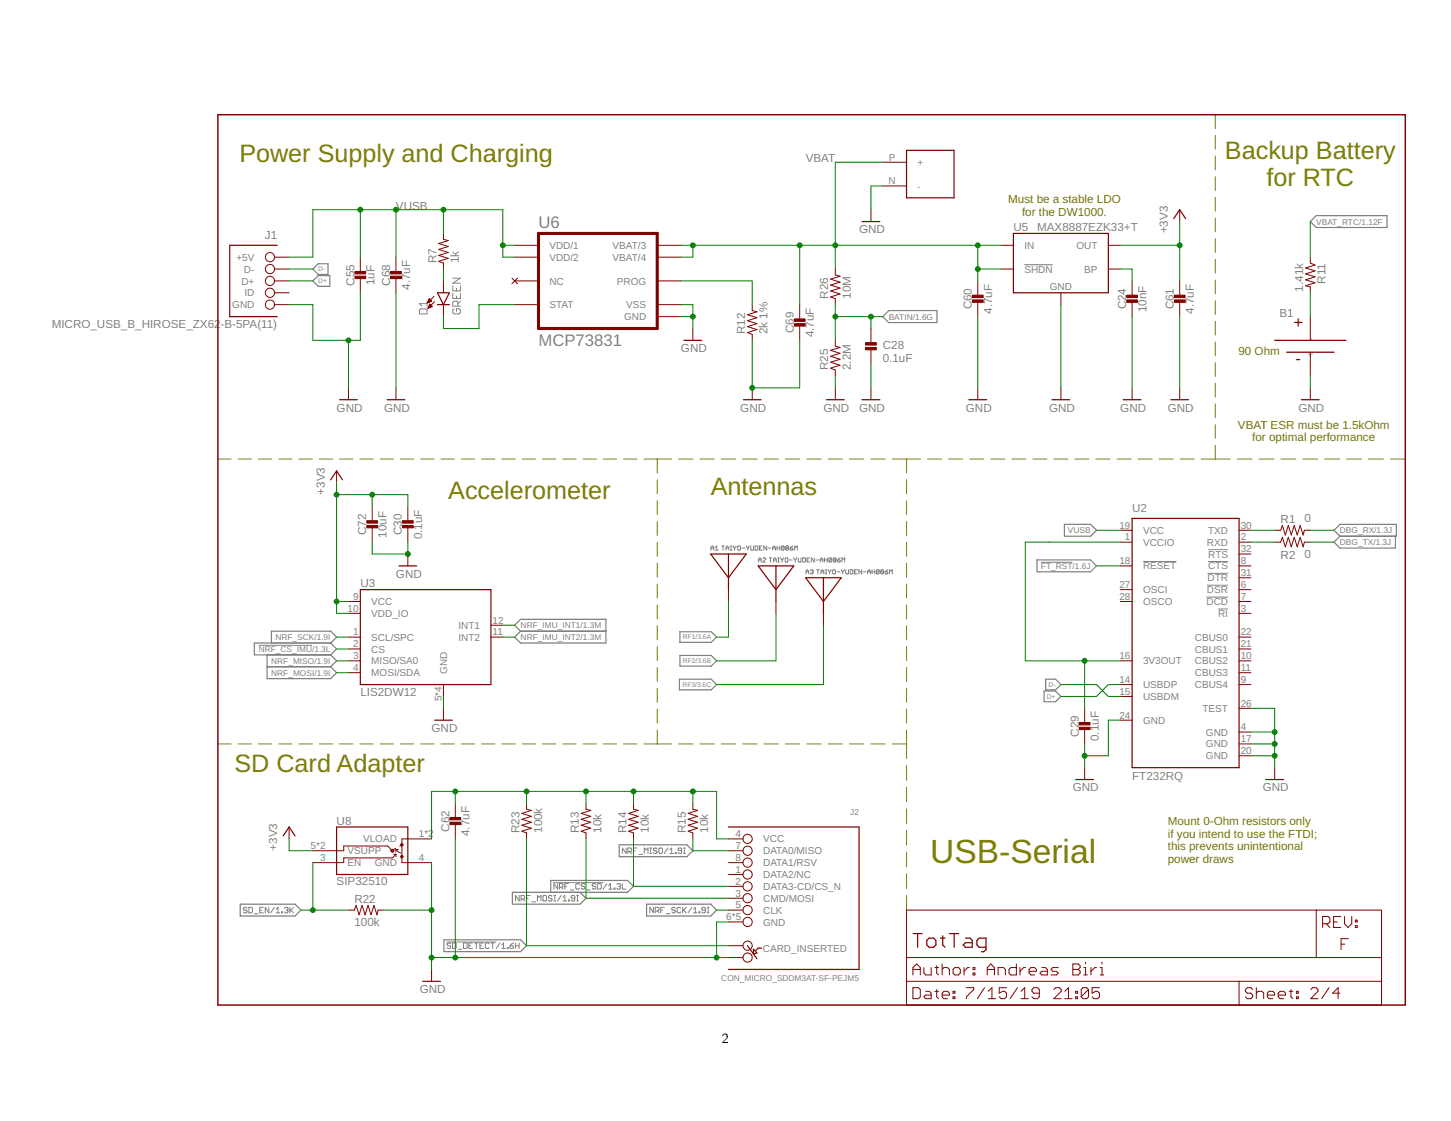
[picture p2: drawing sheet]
<svg xmlns="http://www.w3.org/2000/svg" width="279mm" height="216mm" viewBox="0 0 279 216" stroke-linecap="round" stroke-linejoin="round" font-family="sans-serif">
<g fill="none" stroke="#808000" stroke-width=".19">
<path d="M234 22.1v2.6M234 26.1v2.6M234 30.1v2.6M234 34v2.7M234 38v2.7M234 42v2.6M234 46v2.6M234 50v2.6M234 53.9v2.7M234 57.9v2.7M234 61.9v2.6M234 65.9v2.6"/>
<path d="M234 69.8v2.7M234 73.8v2.7M234 77.8v2.7M42 88.4h2.5M45.9 88.4h2.5M49.8 88.4h2.5M53.7 88.4h2.5M57.6 88.4h2.5M61.5 88.4h2.6M65.4 88.4h2.5M69.3 88.4h2.6M73.2 88.4h2.6"/>
<path d="M77.1 88.4h2.6M81 88.4h2.6M84.9 88.4h2.6M88.8 88.4h2.6M92.7 88.4h2.6M96.6 88.4h2.6M100.6 88.4h2.5M104.5 88.4h2.5M108.4 88.4h2.5M112.3 88.4h2.5M116.2 88.4h2.5M120.1 88.4h2.5"/>
<path d="M124 88.4h5.3M126.6 88.4v2.7M126.6 92.4v2.7M126.6 96.4v2.7M130.7 88.4h2.7M134.8 88.4h2.7M138.9 88.4h2.7M143 88.4h2.8M147.1 88.4h2.8M151.2 88.4h2.8M155.3 88.4h2.8M159.5 88.4h2.7"/>
<path d="M163.6 88.4h2.7M167.7 88.4h2.8M171.8 88.4h5.5M174.6 88.4v2.7M174.6 92.4v2.7M174.6 96.4v2.7M178.6 88.4h2.7M182.7 88.4h2.7M186.7 88.4h2.7M190.8 88.4h2.7M194.8 88.4h2.7M198.9 88.4h2.7"/>
<path d="M202.9 88.4h2.7M207 88.4h2.7M211 88.4h2.7M215.1 88.4h2.7M219.1 88.4h2.7M223.2 88.4h2.7M227.2 88.4h2.8M231.3 88.4h5.6M234 81.8v2.6M234 85.8v2.6M238.2 88.4h2.9M242.4 88.4h2.9"/>
<path d="M246.7 88.4h2.8M250.9 88.4h2.8M255.1 88.4h2.9M259.3 88.4h2.9M263.5 88.4h2.9M267.7 88.4h2.9M126.6 100.5v2.6M126.6 104.5v2.6M126.6 108.5v2.6M126.6 112.5v2.7M126.6 116.5v2.7M174.6 100.5v2.6"/>
<path d="M174.6 104.5v2.6M174.6 108.5v2.6M174.6 112.5v2.7M174.6 116.5v2.7M126.6 120.5v2.7M126.6 124.5v2.7M126.6 128.6v2.6M126.6 132.6v2.6M126.6 136.6v2.7M174.6 120.5v2.7M174.6 124.5v2.7M174.6 128.6v2.6"/>
<path d="M174.6 132.6v2.6M174.6 136.6v2.7M42 143.3h2.5M45.9 143.3h2.5M49.8 143.3h2.5M53.7 143.3h2.5M57.6 143.3h2.5M61.5 143.3h2.6M65.4 143.3h2.5M69.3 143.3h2.6M73.2 143.3h2.6M77.1 143.3h2.6"/>
<path d="M81 143.3h2.6M84.9 143.3h2.6M88.8 143.3h2.6M92.7 143.3h2.6M96.6 143.3h2.6M100.6 143.3h2.5M104.5 143.3h2.5M108.4 143.3h2.5M112.3 143.3h2.5M116.2 143.3h2.5M120.1 143.3h2.5M124 143.3h5.3"/>
<path d="M126.6 140.6v2.7M130.7 143.3h2.7M134.8 143.3h2.7M138.9 143.3h2.7M143 143.3h2.8M147.1 143.3h2.8M151.2 143.3h2.8M155.3 143.3h2.8M159.5 143.3h2.7M163.6 143.3h2.7M167.7 143.3h2.8M171.8 143.3h2.8"/>
<path d="M174.6 140.6v5.5M174.6 147.4v2.9M174.6 151.6v2.8M174.6 155.8v2.8M174.6 160v2.8M174.6 164.1v2.8M174.6 168.3v2.8M174.6 172.5v2.8"/>
</g>
<g fill="none" stroke="#808080" stroke-width=".19">
<path d="M80.8 59.7l.2-.2h1l.2 .2v.8h-1.4zM82.2 58v1M82.2 58.5h-1.4l.5 .5M87.2 55.1v.9h1.4v-.9M87.2 56.5v1h1.4v-1M87.2 53.6h1.4l-1.4 .9h1.4M87.4 59.5l-.2 .2v.5l.2 .3h1l.2-.3v-.5l-.2-.2h-.5v.5M87.9 55.5v.5M87.9 57v.5M88.2 59v-.8l-.3-.2h-.5l-.2 .2v.8h1.4M88.6 58l-.4 .5M197.3 51h5.4"/>
<path d="M136.9 105.6h.5M136.9 106v-.6l.3-.2 .2 .2v.6M137.7 106h.6M137.7 105.4l.3-.2v.8M139 105.2h.5M139.2 105.2v.8M139.8 106v-.6l.3-.2 .2 .2v.6M139.8 105.6h.5M140.6 105.2h.3M140.6 106h.3M140.8 105.2v.8M141.2 105.2l.3 .4"/>
<path d="M141.5 105.6v.4M141.7 105.2l-.2 .4M142.2 105.2l.4 .1v.5l-.1 .2-.5-.2v-.5zM142.9 105.6h.5M143.7 105.2l.3 .4M144 105.6v.4M144.3 105.2l-.3 .4M144.6 105.2v.6l.1 .2 .4-.2v-.6M145.4 105.2l.5 .1v.5l-.1 .2h-.4zM146 107.8h.6M146 108.2v-.5l.3-.3 .3 .3v.5M146.3 105.6h.2"/>
<path d="M146.8 105.2h-.5v.8h.5M146.9 107.6l.1-.2 .4 .2-.5 .6h.5M147.6 105.2v.8l-.5-.8v.8M147.9 105.6h.6M148.1 107.4h.5M148.4 107.4v.8M148.8 105.6h.5M148.8 106v-.6l.2-.2 .3 .2v.6M148.9 108.2v-.5l.3-.3 .3 .3v.5M148.9 107.8h.6M149.6 105.6h.6M149.6 105.2v.8"/>
<path d="M149.8 107.4h.3M149.8 108.2h.3M149.9 107.4v.8M150.2 105.2v.8M150.3 107.4l.3 .4M150.6 107.8v.4M150.9 107.4l-.3 .4M151 105.3l-.1-.1-.4 .1v.5M151 105.3v.5l-.1 .2-.4-.2M151 105.3l-.5 .5M151.3 107.4l.4 .2v.5l-.1 .1-.4-.1v-.5zM151.4 105.6l-.1-.2 .1-.2 .4 .1-.1 .3"/>
<path d="M151.4 105.6h.3M151.4 105.6l-.1 .1 .1 .3 .4-.2-.1-.2M152 107.8h.6M152.1 105.6h.4l.2 .2-.4 .2zM152.7 105.2l-.6 .4M152.9 107.4l.2 .4M153 106v-.8l.2 .2 .3-.2v.8M153.1 107.8v.4M153.4 107.4l-.3 .4M153.7 107.4v.7l.1 .1 .4-.1v-.7M154.6 107.4l.5 .2v.5l-.1 .1h-.4zM155.2 110.1h.5"/>
<path d="M155.2 110.5v-.5l.2-.3 .3 .3v.5M155.4 107.8h.3M155.9 107.4h-.5v.8h.5M156 109.9l.4-.2 .2 .2-.2 .2M156.3 110.1h.1M156.4 110.1l.2 .2-.2 .2-.4-.1M156.8 107.4v.8l-.6-.8v.8M157.1 107.8h.5M157.2 109.7h.6M157.5 109.7v.8M157.9 107.8h.6M157.9 108.2v-.5l.3-.3 .3 .3v.5"/>
<path d="M158.1 110.5v-.5l.2-.3 .3 .3v.5M158.1 110.1h.5M158.8 107.8h.5M158.8 107.4v.8M158.9 109.7h.3M158.9 110.5h.3M159.1 109.7v.8M159.3 107.4v.8M159.5 109.7l.3 .4M159.8 110.1v.4M160 109.7l-.2 .4M160.1 107.6l-.4-.2-.1 .2v.5"/>
<path d="M160.1 107.6v.5l-.1 .1-.4-.1M160.1 107.6l-.5 .5M160.5 109.7l.4 .2v.5l-.2 .1-.4-.1v-.5zM160.6 107.8l-.2-.1 .2-.3 .4 .2-.2 .2M160.6 107.8h.2M160.6 107.8l-.2 .2 .2 .2 .4-.1-.2-.3M161.2 110.1h.5M161.3 107.8h.4l.1 .3-.4 .1zM161.8 107.4l-.5 .4M162 109.7l.3 .4M162.1 108.2v-.8l.3 .3 .3-.3v.8M162.3 110.1v.4"/>
<path d="M162.6 109.7l-.3 .4M162.9 109.7v.7l.1 .1 .4-.1v-.7M163.7 109.7l.5 .2v.5l-.1 .1h-.4zM164.5 110.1h.3M165.1 109.7h-.6v.8h.6M165.9 109.7v.8l-.5-.8v.8M166.2 110.1h.6M167.1 110.1h.5M167.1 110.5v-.5l.2-.3 .3 .3v.5M167.9 110.1h.5M167.9 109.7v.8M168.4 109.7v.8"/>
<path d="M169.3 109.9l-.4-.2-.1 .2v.5M169.3 109.9v.5l-.1 .1-.4-.1M169.3 109.9l-.5 .5M169.7 110.1l-.1-.1 .1-.3 .4 .2-.1 .2M169.7 110.1h.3M169.7 110.1l-.1 .2 .1 .2 .4-.1-.1-.3M170.4 110.1h.4l.2 .3-.4 .1zM171 109.7l-.6 .4M171.3 110.5v-.8l.3 .3 .2-.3v.8M200.4 108.3h6.1M220.1 108.1h6.4M232.3 115h4.2"/>
<path d="M232.4 112.7h4.1M232.5 110.4h4M232.6 108.1h3.9M232.7 105.9h3.8M234.5 117.3h2M49.8 124.3h10.3M47.6 174.9l-.2-.1h-.4l-.1 .1 .1 .4h.4l.2 .2-.2 .3h-.4l-.1-.2M47.9 174.8h.5l.2 .1v.7l-.2 .2h-.5zM49 176h.7M50 175.3h.4M50.7 174.8h-.7v1h.7M51.8 174.8v1l-.7-1v1"/>
<path d="M52.8 174.8l-.7 1M53.2 175.8h.7M53.2 175.1l.3-.3v1M54.2 175.6h.2v.2h-.2zM54.8 174.9l.1-.1h.4l.2 .1-.2 .4M55.1 175.3h.2M55.3 175.3l.2 .2-.2 .3h-.4l-.1-.2M55.8 174.8v1M56 175.3l.5 .5M56.5 174.8l-.7 .7M100 172.5v1l-.7-1v1M100.3 173.2h.6l.1-.2v-.4l-.1-.1h-.6v1"/>
<path d="M100.7 173.2l.3 .3M101.4 173h.3M102.1 172.5h-.7v1M102.4 173.7h.7M103.5 173.5v-1l.3 .3 .4-.3v1M104.7 172.5h.4l.1 .1v.7l-.1 .2h-.4l-.2-.2v-.7zM106.3 172.6l-.2-.1h-.3l-.2 .1 .2 .4h.3l.2 .2-.2 .3h-.3l-.2-.2M106.6 170h9.5M106.6 172.5h.4M106.6 173.5h.4M106.8 172.5v1M107.4 170.2v1l-.7-1v1"/>
<path d="M107.7 170.9h.5l.2-.2v-.4l-.2-.1h-.5v1M108.1 172.5l-.7 1M108.1 170.9l.3 .3M108.4 173.5h.7M108.4 172.8l.4-.3v1M108.8 170.7h.3M109.5 173.3h.1v.2h-.1zM109.5 170.2h-.7v1M109.8 171.4h.7M110.7 173h-.5l-.2-.2 .2-.3h.3l.2 .1v.7l-.2 .2h-.3l-.2-.2M111 172.5h.4M111 173.5h.4"/>
<path d="M111.2 172.5v1M111.6 170.3l-.2-.1h-.3l-.2 .1v.7l.2 .2h.3l.2-.2M112.6 170.3l-.1-.1h-.4l-.2 .1 .2 .4h.4l.1 .2-.1 .3h-.4l-.2-.2M113 171.4h.7M114.7 170.3l-.1-.1h-.4l-.2 .1 .2 .4h.4l.1 .2-.1 .3h-.4l-.2-.2M115.1 170.2h.5l.2 .1v.7l-.2 .2h-.5zM116.8 170.2l-.7 1M117.2 171.2h.7M117.2 170.5l.3-.3v1M118.2 171h.2v.2h-.2zM118.8 170.3l.2-.1h.3l.2 .1-.2 .4M119.1 170.7h.2"/>
<path d="M119.3 170.7l.2 .2-.2 .3h-.3l-.2-.2M119.8 170.2v1h.7M120.6 163.3v1.1l-.8-1.1v1.1M120.9 164h.5l.2-.1v-.4l-.2-.2h-.5v1.1M121.3 164l.3 .4M122 163.9h.3M122.7 163.3h-.7v1.1M123 164.5h.7M124.1 164.4v-1.1l.3 .4 .4-.4v1.1M125.1 163.3h.4M125.1 164.4h.4M125.3 163.3v1.1"/>
<path d="M125.8 174.8v1l-.7-1v1M126.2 175.5h.5l.2-.2v-.4l-.2-.1h-.5v1M126.5 163.5l-.2-.2h-.3l-.2 .2 .2 .4h.3l.2 .1-.2 .4h-.3l-.2-.2M126.5 175.5l.4 .3M127 163.3h.4l.2 .2v.7l-.2 .2h-.4l-.1-.2v-.7zM127.2 175.3h.4M127.9 174.8h-.7v1M128.3 176h.7M128.6 163.3l-.7 1.1M129 164.4h.7M129 163.7l.3-.4v1.1M130 164.2h.2v.2h-.2z"/>
<path d="M130 174.9l-.1-.1h-.4l-.2 .3 .2 .2h.4l.1 .3-.1 .2h-.4l-.2-.2M131.1 174.9l-.2-.1h-.3l-.2 .1v.7l.2 .2h.3l.2-.2M131.3 163.9h-.6l-.1-.2 .1-.4h.4l.2 .2v.7l-.2 .2h-.4l-.1-.2M131.4 174.8v1M131.6 163.3h.4M131.6 164.4h.4M131.6 175.3l.5 .5M131.8 163.3v1.1M132.1 174.8l-.7 .7M133.2 174.8l-.7 1M133.5 175.8h.8M133.5 175.1l.4-.3v1"/>
<path d="M134.6 175.6h.2v.2h-.2zM135.8 175.3h-.5l-.2-.2 .2-.3h.4l.1 .1v.7l-.1 .2h-.4l-.2-.2M136.2 174.8h.3M136.2 175.8h.3M136.4 174.8v1M86 181.4h9.5M86.8 181.8l-.2-.2h-.3l-.2 .2 .2 .3h.3l.2 .2-.2 .4h-.3l-.2-.2M87.1 181.6h.6l.1 .2v.7l-.1 .2h-.6zM88.2 182.8h.7M89.2 181.6h.6l.2 .2v.7l-.2 .2h-.6zM90.3 182.1h.4M91 181.6h-.7v1.1h.7"/>
<path d="M91.4 181.6h.7M91.7 181.6v1.1M92.4 182.1h.4M93.1 181.6h-.7v1.1h.7M94.2 181.8l-.2-.2h-.4l-.1 .2v.7l.1 .2h.4l.2-.2M94.5 181.6h.7M94.9 181.6v1.1M96.3 181.6l-.7 1.1M96.6 182.7h.7M96.6 182l.4-.4v1.1M97.7 182.5h.2v.2h-.2zM98.2 182.1h.5l.2 .4-.2 .2h-.3l-.2-.2z"/>
<path d="M98.9 181.6l-.7 .5M99.3 182.1h.6M99.3 181.6v1.1M99.9 181.6v1.1"/>
</g>
<g fill="none" stroke="#808080" stroke-width=".23">
<path d="M60.2 51.8l1.1-1h1.9v2.1h-1.9zM60.2 54.1l1.1-1h2.2v2h-2.2zM171.1 59.8h9.3v2.3h-9.3l-1.1-1.1zM252.3 42.7l1.1-1.2h13.7v2.3h-13.7zM199.7 107.8h10.3l1.1 1.2-1.1 1.1h-10.3zM205 101h5l1.1 1.1-1.1 1.2h-5zM258 101h10.9v2.3h-10.9l-1.1-1.2zM258 103.3l-1.1 1.1 1.1 1.2h10.7v-2.3M51.4 126.1v4.6h12.3l1.1-1.1-1.1-1.2M51.4 128.4h12.3M52.3 123.8v-2.2h11.4l1.1 1.1-1.1 1.1M63.7 123.8h-14.7v2.3h14.7"/>
<path d="M63.7 126.1l1.1 1.2-1.1 1.1M63.7 123.8l1.1 1.2-1.1 1.1M99.1 120.4l1.1-1.1h16.5v4.5h-16.5l-1.1-1.1 1.1-1.1zM100.2 121.6h16.5M130.8 130.8h6.1l1.1 1-1.1 1.1h-6.1zM130.9 121.7h6l1.1 1-1.1 1h-6zM130.9 126.2h6l1.1 1.1-1.1 1h-6zM201 133.1h2.3l1 1-1 1h-2.3zM201.4 130.8h1.9l1 1-1 1.1h-1.9zM46.2 174.1h10.6l1.2 1.2-1.2 1.1h-10.6zM106 171.9v-2.3h14.8l1.2 1.1-1.2 1.2h-22.1v2.2h13l1.1-1.1-1.1-1.1M119.2 162.7h13.1l1.1 1.2-1.1 1.1h-13.1z"/>
<path d="M124.5 174.1h12.3l1.2 1.2-1.2 1.1h-12.3zM85.5 181h14.7l1.2 1.1-1.2 1.2h-14.7z"/>
</g>
<path d="M42 22.1h228.6v171.5h-228.6z" fill="none" stroke="#800000" stroke-width=".28"/>
<g fill="none" stroke="#800000" stroke-width=".19">
<path d="M170 31.2h4.6M170 35.8h4.6M52.9 49.5h2.8M52.9 51.8h2.8M52.9 54.1h2.8M52.9 56.4h2.8M52.9 58.7h2.8M69.4 49.5v2.8M69.4 53.4v3M76.2 49.5v2.8M76.2 53.4v3M82.3 58.3h.1"/>
<path d="M82.4 58.2h.2M82.4 58.1h.5M82.4 59.4h.1M82.5 58h.6M82.5 59.3h.2M82.5 57.9h.5M82.5 59.2h.4M82.5 57.8h.4M82.5 59.1h.7M82.6 57.7h.2M82.6 58.9h.5M82.6 57.6h.1"/>
<path d="M82.7 58.8h.3M82.7 58.7h.2M82.7 58.6h.1M82.8 58.6l.4 .4-.8 .4zM83.1 58l-.4-.5-.4 .8M83.1 58l-.8 .3M83.6 57.1l-1.3 1.2M83.7 58.1l-1.3 1.3M85.4 45v1.1l.9 .2-1.8 .6 1.8 .6-1.8 .5 1.8 .6-1.8 .6 1.8 .6-1.8 .5 .9 .4v1.1M85.4 54.1v2.3M85.4 58.7v2.3M98.6 53.6l1.1 1.1"/>
<path d="M99.1 49.5h4.6M99.1 54.1h4.6M99.1 58.7h4.6M99.1 47.2h4.6M99.7 53.6l-1.1 1.1M126.6 49.5h4.5M126.6 54.1h4.5M126.6 58.7h4.5M126.6 47.2h4.5M144.8 58.7v1.1l1 .2-1.9 .6 1.9 .6-1.9 .6 1.9 .5-1.9 .6 1.9 .6-1.9 .6 .9 .3v1.2M154 58.7v2.7M160.8 51.8v1.2l1 .2-1.9 .6 1.9 .5-1.9 .6 1.9 .6-1.9 .5 1.9 .6-1.9 .6 .9 .3v1.2"/>
<path d="M167.7 40.4v2.3M188.3 54.1v2.8M188.3 58v3M192.8 51.8h2.3M192.8 47.2h2.3M204.3 56.4v2.3M213.4 51.8h2.3M213.4 47.2h2.3M218 54.1v2.8M218 58v3M227.2 40.4v2.3M227.2 54.1v2.8"/>
<path d="M227.2 58v3M252.3 49.5v1.2l.9 .3-1.8 .6 1.8 .6-1.8 .5 1.8 .6-1.8 .6 1.8 .6-1.8 .5 .9 .2v1.2M67.1 74.7v2.3M76.2 74.7v2.3M126.6 61h4.5M133.4 63.3v2.3M144.8 74.7v2.3M154 62.6v3M160.8 65.6v1.1l1 .2-1.9 .6 1.9 .6-1.9 .5 1.9 .6-1.9 .6 1.9 .5-1.9 .6 .9 .4v1.1M160.8 74.7v2.3M167.7 63.3v2.9M167.7 67.4v2.7"/>
<path d="M167.7 74.7v2.3M188.3 74.7v2.3M204.3 74.7v2.3M218 74.7v2.3M227.2 74.7v2.3M252.3 61v4.6M252.3 67.8v4.6M252.3 74.7v2.3M64.8 90.7v2.3M71.7 97.6v2.7M78.5 97.6v2.7M67.1 115.8h2.3"/>
<path d="M67.1 118.1h2.3M71.7 101.4v3M78.5 101.4v3M78.5 106.7v2.3M140.3 113.6v2.2M149.4 115.8v2.3M158.6 118.1v2.3M215.7 102.1h2.3M215.7 115.8h2.3M215.7 113.6h2.3M215.7 104.4h2.3M215.7 109h2.3"/>
<path d="M238.6 102.1h2.3M238.6 115.8h2.3M238.6 113.6h2.3M238.6 104.4h2.3M238.6 106.7h2.3M238.6 109h2.3M238.6 111.3h2.3M238.6 118.1h2.3M245.4 102.1h1.2l.3-.9 .6 1.8 .6-1.8 .5 1.8 .6-1.8 .6 1.8 .6-1.8 .5 1.8 .3-.9h1.1M245.4 104.4h1.2l.3-.9 .6 1.8 .6-1.8 .5 1.8 .6-1.8 .6 1.8 .6-1.8 .5 1.8 .3-.9h1.1M67.1 127.3h2.3M67.1 122.7h2.3"/>
<path d="M67.1 125h2.3M67.1 129.6h2.3M85.4 131.8v2.3M85.4 136.4v2.3M94.5 122.7h2.3M94.5 120.4h2.3M208.9 136.4v2.7M215.7 127.3h2.3M215.7 131.8h2.3M215.7 134.1h2.3M215.7 138.7h2.3M238.6 127.3h2.3"/>
<path d="M238.6 131.8h2.3M238.6 122.7h2.3M238.6 125h2.3M238.6 129.6h2.3M238.6 136.4h2.3M55.7 159.3v2.3M87.7 154.7v2.7M87.7 158.6v3M101.4 154.7v1.2l.9 .2-1.8 .6 1.8 .5-1.8 .6 1.8 .6-1.8 .5 1.8 .6-1.8 .6 .9 .3v1.2M112.8 154.7v1.2l.9 .2-1.8 .6 1.8 .5-1.8 .6 1.8 .6-1.8 .5 1.8 .6-1.8 .6 .9 .3v1.2M122 154.7v1.2l.9 .2-1.8 .6 1.8 .5-1.8 .6 1.8 .6-1.8 .5 1.8 .6-1.8 .6 .9 .3v1.2M133.4 154.7v1.2l.9 .2-1.8 .6 1.8 .5-1.8 .6 1.8 .6-1.8 .5 1.8 .6-1.8 .6 .9 .3v1.2"/>
<path d="M208.9 140.3v3M208.9 147.8v2.3M238.6 141h2.3M238.6 143.3h2.3M238.6 145.6h2.3M245.4 147.8v2.3M67.1 175.3h1.1l.4-.9 .6 1.8 .5-1.8 .6 1.8 .6-1.8 .5 1.8 .6-1.8 .6 1.8 .2-.9h1.2M75.3 163.6l-.6-.7h-8.5v1h-6M75.8 164.5h.4M76.2 163.4l-.4 .2M76.2 163.6l1 .7M76.2 164.5l-.6 .7h-9.4v.9h-6"/>
<path d="M76.2 163.6v.5M76.2 164.5v.5M76.2 163.6h.5M77.4 165.2v.9h5.7M77.4 162.7l-.4 .2M83.1 161.6h-5.7v3.2M140.3 175.3h2.8M140.3 177.6h2.8M140.3 163.9h2.8M140.3 166.1h2.8M140.3 168.4h2.8M140.3 170.7h2.8"/>
<path d="M140.3 173h2.8M140.3 161.6h2.8M174.6 175.3h91.4v18.3h-91.4zM253.4 175.3v9.1M254.7 177.9h1l.4-.3v-.7l-.4-.4h-1v2.1M255.4 177.9l.7 .7M256.8 177.6h.7M258.2 176.5h-1.4v2.1h1.4M258.9 176.5v1.4l.7 .7 .7-.7v-1.4M261 178.3h.3v.3h-.3zM261 177.2h.3v.4h-.3zM83.1 186.7v2.3"/>
<path d="M140.3 184.4h2.8M140.3 182.1h2.8M174.6 189h91.4M174.6 184.4h91.4M175.8 187.8v-1.4l.7-.7 .7 .7v1.4M175.8 190.2h1l.4 .4v1.4l-.4 .3h-1zM175.8 186.7h1.4M177.9 186.4v1l.3 .4h1.1v-1.4M178.2 190.9h.8l.3 .4v1h-1.1l-.3-.3 .3-.4h1.1M180 190.9h.7M180 186.4h.7M180.4 186v1.4l.3 .4"/>
<path d="M180.4 190.6v1.4l.3 .3M181.4 191.6h1.4v-.3l-.3-.4h-.7l-.4 .4v.7l.4 .3h.7M181.4 185.7v2.1M181.4 186.7l.4-.3h.7l.3 .3v1.1M183.5 192h.4v.3h-.4zM183.5 190.9h.4v.4h-.4zM183.9 186.4h.7l.3 .3v.7l-.3 .4h-.7l-.4-.4v-.7zM185.6 186.4v1.4M186.1 190.2h1.4v.4l-1.4 1.4v.3M186.7 186.4h-.4l-.7 .7M187.4 186.4h.3v.3h-.3zM187.4 187.4h.3v.4h-.3z"/>
<path d="M189.6 190.2l-1.4 2.1M190.1 186.7h1.4M190.1 187.8v-1.4l.7-.7 .7 .7v1.4M190.3 192.3h1.4M190.3 190.9l.7-.7v2.1M192.2 187.8v-1.4h1.1l.3 .3v1.1M193.8 190.2h-1.4v1.1l.7-.4h.4l.3 .4v.7l-.3 .3h-.8l-.3-.3M195.7 185.7v2.1h-1.1l-.3-.4v-.7l.3-.3h1.1M195.9 190.2l-1.4 2.1M196.4 186.4v1.4M196.6 192.3h1.4M196.6 190.9l.7-.7v2.1"/>
<path d="M197.5 186.4h-.4l-.7 .7M198.2 187.1h1.4v-.4l-.4-.3h-.7l-.3 .3v.7l.3 .4h.7M200.1 191.3h-1l-.4-.4v-.3l.4-.4h.7l.3 .4v1.4l-.3 .3h-.7l-.4-.3M200.6 186.4h.7l.4 .3v1.1h-1.1l-.3-.4 .3-.3h1.1M202.9 190.6l.4-.4h.7l.3 .4v.3l-1.4 1.4h1.4M203.8 186.4h-1.1l-.3 .3 .3 .4h.7l.4 .3-.4 .4h-1M205 192.3h1.4M205 190.9l.7-.7v2.1M206.6 186.7h1M206.6 185.7h1l.4 .3v.4l-.4 .3 .4 .4v.3l-.4 .4h-1zM207.1 192h.4v.3h-.4zM207.1 190.9h.4v.4h-.4z"/>
<path d="M208.7 187.8h.7M208.7 186.4h.3v1.4M209 185.3v.4M209.6 190.6v1.4l-.3 .3h-.8l-.3-.3M209.6 190.6l-.3-.4h-.8l-.3 .4v1.4M209.6 190.6l-1.4 1.4M210.1 186.4v1.4M211.1 186.4h-.3l-.7 .7M211.7 190.2h-1.4v1.1l.7-.4h.3l.4 .4v.7l-.4 .3h-.6l-.4-.3M211.8 187.8h.7M211.8 186.4h.4v1.4M212.2 185.3v.4"/>
<path d="M238.6 189v4.6M241.2 190.6l-.3-.4h-.7l-.4 .4v.3l.4 .4h.7l.3 .3v.4l-.3 .3h-.7l-.4-.3M241.9 191.3l.4-.4h.7l.3 .4v1M241.9 190.2v2.1M244 191.6h1.4v-.3l-.3-.4h-.7l-.4 .4v.7l.4 .3h.7M246.1 191.6h1.4v-.3l-.3-.4h-.7l-.4 .4v.7l.4 .3h.7M248.2 190.9h.7M248.6 190.6v1.4l.3 .3M249.6 192h.4v.3h-.4zM249.6 190.9h.4v.4h-.4zM252.4 190.6l.4-.4h.6l.4 .4v.3l-1.4 1.4h1.4M255.9 190.2l-1.4 2.1"/>
<path d="M258 191.3h-1.4l1.1-1.1v2.1M258.2 181.8h.7M259.6 180.8h-1.4v2.1"/>
<circle cx="52" cy="51.8" r=".89"/>
<circle cx="52" cy="58.7" r=".89"/>
<circle cx="52" cy="54.1" r=".89"/>
<circle cx="52" cy="56.4" r=".89"/>
<circle cx="52" cy="49.5" r=".89"/>
<circle cx="144" cy="177.6" r=".89"/>
<circle cx="144" cy="175.3" r=".89"/>
<circle cx="144" cy="173" r=".89"/>
<circle cx="144" cy="161.6" r=".89"/>
<circle cx="144" cy="163.9" r=".89"/>
<circle cx="144" cy="166.1" r=".89"/>
<circle cx="144" cy="170.7" r=".89"/>
<circle cx="144" cy="168.4" r=".89"/>
<circle cx="144" cy="182.1" r=".89"/>
<circle cx="144" cy="184.4" r=".89"/>
</g>
<g fill="none" stroke="#800000" stroke-width=".23">
<path d="M174.6 29h9.1v9.1h-9.1zM53.4 47.2h-9.2v13.8h9.2M84.2 56.4h2.3l-1.1 2.3zM84.2 58.7h2.3M166 42.7h3.4M195.1 45h18.3v11.4h-18.3zM226 42.1l1.2-1.7 1.1 1.7M65.4 77h3.4M74.5 77h3.5M131.7 65.6h3.4M143.1 77h3.5M159.1 77h3.5"/>
<path d="M166 77h3.4M186.6 77h3.4M202.6 77h3.4M216.3 77h3.4M225.4 77h3.5M245.4 65.6h13.8M247.7 67.8h9.2M250.6 77h3.4M63.7 92.4l1.1-1.7 1.2 1.7M218 99.8h20.6v48h-20.6zM69.4 113.6h25.1v18.2h-25.1zM76.8 109h3.4"/>
<path d="M136.8 106.7h6.9l-3.4 4.6zM140.3 106.7v6.9M146 109h6.8l-3.4 4.6zM149.4 109v6.8M155.1 111.3h6.9l-3.4 4.5zM158.6 111.3v6.8M83.7 138.7h3.4M64.8 159.3h13.7v9.1h-13.7zM140.3 159.3h25.1v27.4h-25.1M207.1 150.1h3.5M243.7 150.1h3.5M54.5 161l1.2-1.7 1.1 1.7"/>
<path d="M175.8 179.8h1.8M176.7 179.8v2.6M182.8 179.8h1.8M183.7 179.8v2.6M81.4 189h3.4M143.9 182.1l1.9 2.6M145.1 182.8l.7 .7-.7 .2zM146.7 182.6h-.7l-.5 .4M178.5 181.1l.4-.4h.9l.4 .4v.9l-.4 .4h-.9l-.4-.4zM181.1 180.7h.9M181.5 180.2v1.8l.5 .4M185.9 180.7h.9l.4 .4v1.3h-1.3l-.4-.4 .4-.4h1.3"/>
<path d="M189.9 182.4h-1.4l-.4-.4v-.9l.4-.4h1.4v2.2l-.5 .4h-.4"/>
</g>
<g fill="#800000" stroke="#800000" stroke-width=".19">
<path d="M68.3 52.3h2.1v.4h-2.1z"/>
<path d="M68.3 53.2h2.1v.5h-2.1z"/>
<path d="M187.2 56.9h2.1v.4h-2.1z"/>
<path d="M187.2 57.8h2.1v.4h-2.1z"/>
<path d="M226.1 56.9h2.1v.4h-2.1z"/>
<path d="M226.1 57.8h2.1v.4h-2.1z"/>
<path d="M166.7 66.9h2v.5h-2z"/>
<path d="M166.7 66h2v.5h-2z"/>
<path d="M217 56.9h2v.4h-2z"/>
<path d="M217 57.8h2v.4h-2z"/>
<path d="M207.8 139.1h2.1v.5h-2.1z"/>
<path d="M207.8 140.1h2.1v.4h-2.1z"/>
<path d="M77.5 100.3h2.1v.5h-2.1z"/>
<path d="M77.5 101.2h2.1v.5h-2.1z"/>
<path d="M70.6 100.3h2.1v.5h-2.1z"/>
<path d="M70.6 101.2h2.1v.5h-2.1z"/>
<path d="M86.6 157.4h2.1v.5h-2.1z"/>
<path d="M86.6 158.3h2.1v.5h-2.1z"/>
<path d="M75.2 52.3h2.1v.4h-2.1z"/>
<path d="M75.2 53.2h2.1v.5h-2.1z"/>
<path d="M153 61.4h2v.5h-2z"/>
<path d="M153 62.3h2v.5h-2z"/>
</g>
<path d="M103.7 45h22.9v18.3h-22.9z" fill="none" stroke="#800000" stroke-width=".59"/>
<g fill="#800000" stroke="#800000" stroke-width=".19">
<path d="M75.4 163.6h.4v.3a.29 .29 0 0 1-.3 .2 .29 .29 0 0 1-.2-.2l.3-.2 .1 .2-.1 .1-.3-.1z" fill-rule="evenodd"/>
<circle cx="77.4" cy="165" r=".23"/>
<circle cx="77.4" cy="162.7" r=".23"/>
</g>
<g fill="none" stroke="#008000" stroke-width=".19">
<path d="M170 31.2h-9.2v20.6M170 35.8h-2.3v4.6M55.7 49.5h4.5v-9.1h36.6v9.1h2.3M55.7 54.1h4.5M55.7 51.8h4.5M69.4 56.4v9.2h-9.2v-6.9h-4.5M69.4 40.4v9.1M76.2 40.4v9.1M76.2 56.4v18.3M85.4 40.4v4.6M85.4 51.8v2.3M96.8 47.2h2.3"/>
<path d="M99.1 58.7h-6.9v4.6h-6.8v-2.3M131.1 58.7h2.3v4.6M131.1 54.1h13.7v4.6M131.1 47.2h61.7M133.4 47.2v2.3h-2.3M154 47.2v11.5M160.8 58.7v6.9M188.3 47.2v6.9M188.3 51.8h4.5M204.3 58.7v16M215.7 51.8h2.3v2.3M215.7 47.2h11.5"/>
<path d="M227.2 42.7v11.4M252.3 42.7v6.8M252.3 56.4v4.6M67.1 65.6v9.1M131.1 61h2.3M144.8 65.6v9.1h9.2v-9.1M160.8 61h9.2M160.8 72.4v2.3M167.7 61v2.3M167.7 70.1v4.6M188.3 61v13.7M218 61v13.7"/>
<path d="M227.2 61v13.7M252.3 72.4v2.3M64.8 95.3h13.7v2.3M64.8 93v25.1h2.3M71.7 95.3v2.3M64.8 115.8h2.3M71.7 104.4v2.3h6.8v-2.3M140.3 115.8v6.9h-2.3M149.4 118.1v9.2h-11.4M211.1 102.1h4.6M211.1 109h4.6M215.7 104.4h-18.3v22.9h18.3"/>
<path d="M240.9 102.1h4.5M240.9 104.4h4.5M252.3 102.1h4.6M252.3 104.4h4.6M64.8 122.7h2.3M64.8 129.6h2.3M64.8 127.3h2.3M64.8 125h2.3M85.4 134.1v2.3M96.8 120.4h2.3M96.8 122.7h2.3M158.6 120.4v11.4h-20.6"/>
<path d="M204.3 131.8h6.8l2.3 2.3h2.3M208.9 127.3v9.1M215.7 138.7h-2.3v6.9h-4.5M215.7 131.8h-2.3l-2.3 2.3h-6.8M240.9 136.4h4.5v11.4M87.7 152.4v2.3M101.4 152.4v2.3M112.8 152.4v2.3M122 152.4v2.3M133.4 152.4v2.3M208.9 143.3v4.5M240.9 141h4.5"/>
<path d="M240.9 143.3h4.5M240.9 145.6h4.5M55.7 161.6v2.3h4.5M58 175.3h9.1M60.2 166.1v9.2M74 175.3h9.1M83.1 161.6v-9.2h54.9v9.2h2.3M83.1 166.1v20.6M87.7 161.6v22.8M101.4 161.6v20.5h38.9M112.8 161.6v11.4h27.5M122 161.6v9.1h18.3"/>
<path d="M133.4 161.6v2.3h6.9M138 175.3h2.3M140.3 177.6h-2.3v6.8M83.1 184.4h57.2"/>
</g>
<g fill="#008000" stroke="#008000" stroke-width=".19">
<circle cx="133.4" cy="61" r=".47"/>
<circle cx="67.1" cy="65.6" r=".47"/>
<circle cx="144.8" cy="74.7" r=".47"/>
<circle cx="245.4" cy="141" r=".47"/>
<circle cx="245.4" cy="143.3" r=".47"/>
<circle cx="245.4" cy="145.6" r=".47"/>
<circle cx="208.9" cy="145.6" r=".47"/>
<circle cx="78.5" cy="106.7" r=".47"/>
<circle cx="138" cy="184.4" r=".47"/>
<circle cx="83.1" cy="184.4" r=".47"/>
<circle cx="87.7" cy="184.4" r=".47"/>
<circle cx="83.1" cy="175.3" r=".47"/>
<circle cx="227.2" cy="47.2" r=".47"/>
<circle cx="64.8" cy="115.8" r=".47"/>
<circle cx="71.7" cy="95.3" r=".47"/>
<circle cx="64.8" cy="95.3" r=".47"/>
<circle cx="69.4" cy="40.4" r=".47"/>
<circle cx="85.4" cy="40.4" r=".47"/>
<circle cx="96.8" cy="47.2" r=".47"/>
<circle cx="76.2" cy="40.4" r=".47"/>
<circle cx="160.8" cy="47.2" r=".47"/>
<circle cx="188.3" cy="47.2" r=".47"/>
<circle cx="188.3" cy="51.8" r=".47"/>
<circle cx="133.4" cy="47.2" r=".47"/>
<circle cx="154" cy="47.2" r=".47"/>
<circle cx="160.8" cy="61" r=".47"/>
<circle cx="167.7" cy="61" r=".47"/>
<circle cx="122" cy="152.4" r=".47"/>
<circle cx="133.4" cy="152.4" r=".47"/>
<circle cx="87.7" cy="152.4" r=".47"/>
<circle cx="101.4" cy="152.4" r=".47"/>
<circle cx="112.8" cy="152.4" r=".47"/>
<circle cx="60.2" cy="175.3" r=".47"/>
<circle cx="208.9" cy="127.3" r=".47"/>
</g>
<text font-size="6.5" fill="#808000" x="179.1" y="166.1">USB-Serial</text>
<g font-size="4.8" fill="#808000">
<text x="46.1" y="31.3">Power Supply and Charging</text>
<text x="235.9" y="30.7">Backup Battery</text>
<text x="243.9" y="35.8">for RTC</text>
<text x="136.9" y="95.3">Antennas</text>
<text x="86.3" y="96.2">Accelerometer</text>
<text x="45.2" y="148.8">SD Card Adapter</text>
</g>
<g font-size="3.2" fill="#808080">
<text x="103.7" y="43.8">U6</text>
<text x="103.7" y="66.7">MCP73831</text>
</g>
<g font-size="3.2" fill="#800000">
<text x="249.1" y="63.3">+</text>
<text x="249.5" y="70.1">-</text>
</g>
<text font-size="2.7" x="139" y="200.9">2</text>
<g font-size="2.2" fill="#808080">
<text x="155.2" y="31.3">VBAT</text>
<text x="76.2" y="40.4">VUSB</text>
<text x="51" y="46.1">J1</text>
<text x="165.4" y="45">GND</text>
<text x="195.1" y="44.5">U5</text>
<text x="199.7" y="44.5">MAX8887EZK33+T</text>
<text x="224.9" y="45" transform="rotate(-90 224.9 45)">+3V3</text>
<text x="84" y="50.7" transform="rotate(-90 84 50.7)">R7</text>
<text x="88.4" y="50.7" transform="rotate(-90 88.4 50.7)">1k</text>
<text x="68.2" y="55" transform="rotate(-90 68.2 55)">C55</text>
<text x="72.1" y="54.9" transform="rotate(-90 72.1 54.9)">1uF</text>
<text x="75.1" y="55" transform="rotate(-90 75.1 55)">C68</text>
<text x="79" y="55.8" transform="rotate(-90 79 55.8)">4.7uF</text>
<text x="159.5" y="57.5" transform="rotate(-90 159.5 57.5)">R26</text>
<text x="163.8" y="57.5" transform="rotate(-90 163.8 57.5)">10M</text>
<text x="187.1" y="59.6" transform="rotate(-90 187.1 59.6)">C60</text>
<text x="216.9" y="59.6" transform="rotate(-90 216.9 59.6)">C24</text>
<text x="226" y="59.6" transform="rotate(-90 226 59.6)">C61</text>
<text x="250.9" y="56.2" transform="rotate(-90 250.9 56.2)">1.41k</text>
<text x="255.3" y="54.6" transform="rotate(-90 255.3 54.6)">R11</text>
<text x="10" y="63.3">MICRO_USB_B_HIROSE_ZX62</text>
<text x="42.5" y="63.3">-B-5PA(11)</text>
<text x="143.5" y="64.4" transform="rotate(-90 143.5 64.4)">R12</text>
<text x="147.8" y="64.4" transform="rotate(-90 147.8 64.4)">2k 1%</text>
<text x="152.8" y="64.2" transform="rotate(-90 152.8 64.2)">C69</text>
<text x="156.7" y="65" transform="rotate(-90 156.7 65)">4.7uF</text>
<text x="191" y="60.4" transform="rotate(-90 191 60.4)">4.7uF</text>
<text x="220.8" y="60.1" transform="rotate(-90 220.8 60.1)">10nF</text>
<text x="229.9" y="60.4" transform="rotate(-90 229.9 60.4)">4.7uF</text>
<text x="246.4" y="61">B1</text>
<text x="131.1" y="67.8">GND</text>
<text x="159.5" y="71.3" transform="rotate(-90 159.5 71.3)">R25</text>
<text x="163.8" y="71.3" transform="rotate(-90 163.8 71.3)">2.2M</text>
<text x="170" y="69.8">0.1uF</text>
<text x="170" y="67.3">C28</text>
<text x="64.8" y="79.3">GND</text>
<text x="74" y="79.3">GND</text>
<text x="142.6" y="79.3">GND</text>
<text x="158.6" y="79.3">GND</text>
<text x="165.4" y="79.3">GND</text>
<text x="186" y="79.3">GND</text>
<text x="202" y="79.3">GND</text>
<text x="215.7" y="79.3">GND</text>
<text x="224.9" y="79.3">GND</text>
<text x="250" y="79.3">GND</text>
<text x="62.5" y="95.3" transform="rotate(-90 62.5 95.3)">+3V3</text>
<text x="218" y="98.7">U2</text>
<text x="246.6" y="100.8">R1</text>
<text x="251.2" y="100.5">0</text>
<text x="70.5" y="103" transform="rotate(-90 70.5 103)">C72</text>
<text x="74.4" y="103.5" transform="rotate(-90 74.4 103.5)">10uF</text>
<text x="77.4" y="103" transform="rotate(-90 77.4 103)">C30</text>
<text x="81.3" y="103.9" transform="rotate(-90 81.3 103.9)">0.1uF</text>
<text x="246.6" y="107.6">R2</text>
<text x="251.2" y="107.4">0</text>
<text x="69.4" y="113.1">U3</text>
<text x="76.2" y="111.3">GND</text>
<text x="69.4" y="134.1">LIS2DW12</text>
<text x="83.1" y="141">GND</text>
<text x="207.7" y="141.9" transform="rotate(-90 207.7 141.9)">C29</text>
<text x="211.6" y="142.7" transform="rotate(-90 211.6 142.7)">0.1uF</text>
<text x="206.6" y="152.4">GND</text>
<text x="218" y="150.1">FT232RQ</text>
<text x="243.2" y="152.4">GND</text>
<text x="64.8" y="158.8">U8</text>
<text x="86.5" y="160.2" transform="rotate(-90 86.5 160.2)">C62</text>
<text x="90.4" y="161" transform="rotate(-90 90.4 161)">4.7uF</text>
<text x="100" y="160.4" transform="rotate(-90 100 160.4)">R23</text>
<text x="104.4" y="160.4" transform="rotate(-90 104.4 160.4)">100k</text>
<text x="111.5" y="160.4" transform="rotate(-90 111.5 160.4)">R13</text>
<text x="115.8" y="160.4" transform="rotate(-90 115.8 160.4)">10k</text>
<text x="120.6" y="160.4" transform="rotate(-90 120.6 160.4)">R14</text>
<text x="124.9" y="160.4" transform="rotate(-90 124.9 160.4)">10k</text>
<text x="132.1" y="160.4" transform="rotate(-90 132.1 160.4)">R15</text>
<text x="136.4" y="160.4" transform="rotate(-90 136.4 160.4)">10k</text>
<text x="53.4" y="163.8" transform="rotate(-90 53.4 163.8)">+3V3</text>
<text x="64.8" y="170.5">SIP32510</text>
<text x="68.2" y="173.9">R22</text>
<text x="68.2" y="178.3">100k</text>
<text x="80.8" y="191.3">GND</text>
</g>
<g font-size="2.2" fill="#808000">
<text x="194.1" y="39.1">Must be a stable LDO</text>
<text x="196.8" y="41.5">for the DW1000.</text>
<text x="238.5" y="68.3">90 Ohm</text>
<text x="238.4" y="82.6">VBAT ESR must be 1.5kOhm</text>
<text x="241.1" y="85">for optimal performance</text>
<text x="224.9" y="159">Mount 0-Ohm resistors only</text>
<text x="224.9" y="161.4">if you intend to use the FTDI;</text>
<text x="224.9" y="163.7">this prevents unintentional</text>
<text x="224.9" y="166.1">power draws</text>
</g>
<g font-size="1.9" fill="#808080">
<text x="171.1" y="35.5">N</text>
<text x="171.2" y="30.9">P</text>
<text x="176.7" y="31.9">+</text>
<text x="176.7" y="36.5">-</text>
<text x="105.8" y="47.9">VDD/1</text>
<text x="117.9" y="47.9">VBAT/3</text>
<text x="197.2" y="47.9">IN</text>
<text x="207.3" y="47.9">OUT</text>
<text x="45.5" y="50.2">+5V</text>
<text x="47" y="52.5">D-</text>
<text x="105.8" y="50.2">VDD/2</text>
<text x="117.9" y="50.2">VBAT/4</text>
<text x="197.2" y="52.5">SHDN</text>
<text x="208.8" y="52.5">BP</text>
<text x="44.7" y="59.4">GND</text>
<text x="46.5" y="54.8">D+</text>
<text x="47.1" y="57.1">ID</text>
<text x="105.8" y="54.8">NC</text>
<text x="105.8" y="59.4">STAT</text>
<text x="118.8" y="54.8">PROG</text>
<text x="120.6" y="59.4">VSS</text>
<text x="202.1" y="55.9">GND</text>
<text x="120.2" y="61.7">GND</text>
<text x="253" y="65.7" transform="rotate(-90 253 65.7)">-</text>
<text x="253" y="68.8" transform="rotate(-90 253 68.8)">+</text>
<text x="215.5" y="101.8">19</text>
<text x="238.9" y="101.8">30</text>
<text x="216.6" y="104.1">1</text>
<text x="220.1" y="102.8">VCC</text>
<text x="220.1" y="105.1">VCCIO</text>
<text x="232.4" y="105.1">RXD</text>
<text x="232.6" y="102.8">TXD</text>
<text x="232.7" y="107.4">RTS</text>
<text x="238.9" y="104.1">2</text>
<text x="238.9" y="106.4">32</text>
<text x="215.5" y="113.2">27</text>
<text x="215.5" y="108.7">18</text>
<text x="220.1" y="109.7">RESET</text>
<text x="232.5" y="112">DTR</text>
<text x="232.6" y="109.7">CTS</text>
<text x="238.9" y="108.7">8</text>
<text x="238.9" y="110.9">31</text>
<text x="238.9" y="113.2">6</text>
<text x="66.9" y="117.8">10</text>
<text x="68" y="115.5">9</text>
<text x="71.5" y="116.5">VCC</text>
<text x="71.5" y="118.8">VDD_IO</text>
<text x="215.5" y="115.5">28</text>
<text x="220.1" y="116.5">OSCO</text>
<text x="220.1" y="114.2">OSCI</text>
<text x="232.3" y="116.5">DCD</text>
<text x="232.4" y="114.2">DSR</text>
<text x="234.6" y="118.8">RI</text>
<text x="238.9" y="115.5">7</text>
<text x="238.9" y="117.8">3</text>
<text x="68" y="122.4">1</text>
<text x="68" y="124.7">2</text>
<text x="71.5" y="123.4">SCL/SPC</text>
<text x="71.5" y="125.7">CS</text>
<text x="88.3" y="121.1">INT1</text>
<text x="88.3" y="123.4">INT2</text>
<text x="94.9" y="120.1">12</text>
<text x="94.9" y="122.4">11</text>
<text x="230.1" y="123.4">CBUS0</text>
<text x="230.1" y="125.7">CBUS1</text>
<text x="238.9" y="122.4">22</text>
<text x="238.9" y="124.7">21</text>
<text x="68" y="126.9">3</text>
<text x="68" y="129.2">4</text>
<text x="71.5" y="128">MISO/SA0</text>
<text x="71.5" y="130.2">MOSI/SDA</text>
<text x="86.1" y="129.7" transform="rotate(-90 86.1 129.7)">GND</text>
<text x="215.5" y="126.9">16</text>
<text x="215.5" y="131.5">14</text>
<text x="220.1" y="128">3V3OUT</text>
<text x="230.1" y="128">CBUS2</text>
<text x="230.1" y="130.2">CBUS3</text>
<text x="238.9" y="126.9">10</text>
<text x="238.9" y="129.2">11</text>
<text x="238.9" y="131.5">9</text>
<text x="85.1" y="135.1" transform="rotate(-90 85.1 135.1)">5*4</text>
<text x="215.5" y="133.8">15</text>
<text x="220.1" y="132.5">USBDP</text>
<text x="220.1" y="134.8">USBDM</text>
<text x="230.1" y="132.5">CBUS4</text>
<text x="231.5" y="137.1">TEST</text>
<text x="238.9" y="136.1">26</text>
<text x="215.5" y="138.4">24</text>
<text x="220.1" y="139.4">GND</text>
<text x="232.2" y="141.7">GND</text>
<text x="232.2" y="144">GND</text>
<text x="238.9" y="140.7">4</text>
<text x="238.9" y="143">17</text>
<text x="232.2" y="146.2">GND</text>
<text x="238.9" y="145.2">20</text>
<text x="80.6" y="161.2">1*2</text>
<text x="141.7" y="161.2">4</text>
<text x="59.8" y="163.5">5*2</text>
<text x="61.6" y="165.8">3</text>
<text x="66.9" y="164.5">VSUPP</text>
<text x="66.9" y="166.8">EN</text>
<text x="69.9" y="162.3">VLOAD</text>
<text x="72.2" y="166.8">GND</text>
<text x="80.6" y="165.8">4</text>
<text x="141.7" y="163.5">7</text>
<text x="141.7" y="165.8">8</text>
<text x="146.9" y="164.5">DATA0/MISO</text>
<text x="146.9" y="166.8">DATA1/RSV</text>
<text x="146.9" y="162.3">VCC</text>
<text x="141.7" y="168.1">1</text>
<text x="141.7" y="170.4">2</text>
<text x="141.7" y="172.7">3</text>
<text x="146.9" y="169.1">DATA2/NC</text>
<text x="146.9" y="171.4">DATA3-CD/CS_N</text>
<text x="146.9" y="173.7">CMD/MOSI</text>
<text x="139.8" y="177.2">6*5</text>
<text x="141.7" y="175">5</text>
<text x="146.9" y="176">CLK</text>
<text x="146.9" y="178.3">GND</text>
<text x="146.9" y="183.3">CARD_INSERTED</text>
</g>
<g font-size="1.6" fill="#808080">
<text x="253.4" y="43.3">VBAT_RTC/1.12F</text>
<text x="171.1" y="61.5">BATIN/1.6G</text>
<text x="205.6" y="102.7">VUSB</text>
<text x="258" y="102.7">DBG_RX/1.3J</text>
<text x="258" y="105">DBG_TX/1.3J</text>
<text x="200.4" y="109.6">FT_RST/1.6J</text>
<text x="49.8" y="125.6">NRF_CS_IMU/1.3L</text>
<text x="53" y="123.3">NRF_SCK/1.9I</text>
<text x="100.3" y="121">NRF_IMU_INT1/1.3M</text>
<text x="100.3" y="123.3">NRF_IMU_INT2/1.3M</text>
<text x="52.2" y="130.1">NRF_MOSI/1.9I</text>
<text x="52.2" y="127.8">NRF_MISO/1.9I</text>
<text x="163.7" y="157">J2</text>
<text x="138.9" y="189">CON_MICRO_SDDM3AT-SF-PEJM5</text>
</g>
<g font-size="1.3" fill="#808080">
<text x="61.3" y="52.3">D-</text>
<text x="61.3" y="54.6">D+</text>
<text x="131.5" y="123.2">RF1/3.6A</text>
<text x="131.5" y="127.7">RF2/3.6B</text>
<text x="131.4" y="132.3">RF3/3.6C</text>
<text x="201.6" y="134.6">D+</text>
<text x="201.9" y="132.3">D-</text>
</g>
</svg>
